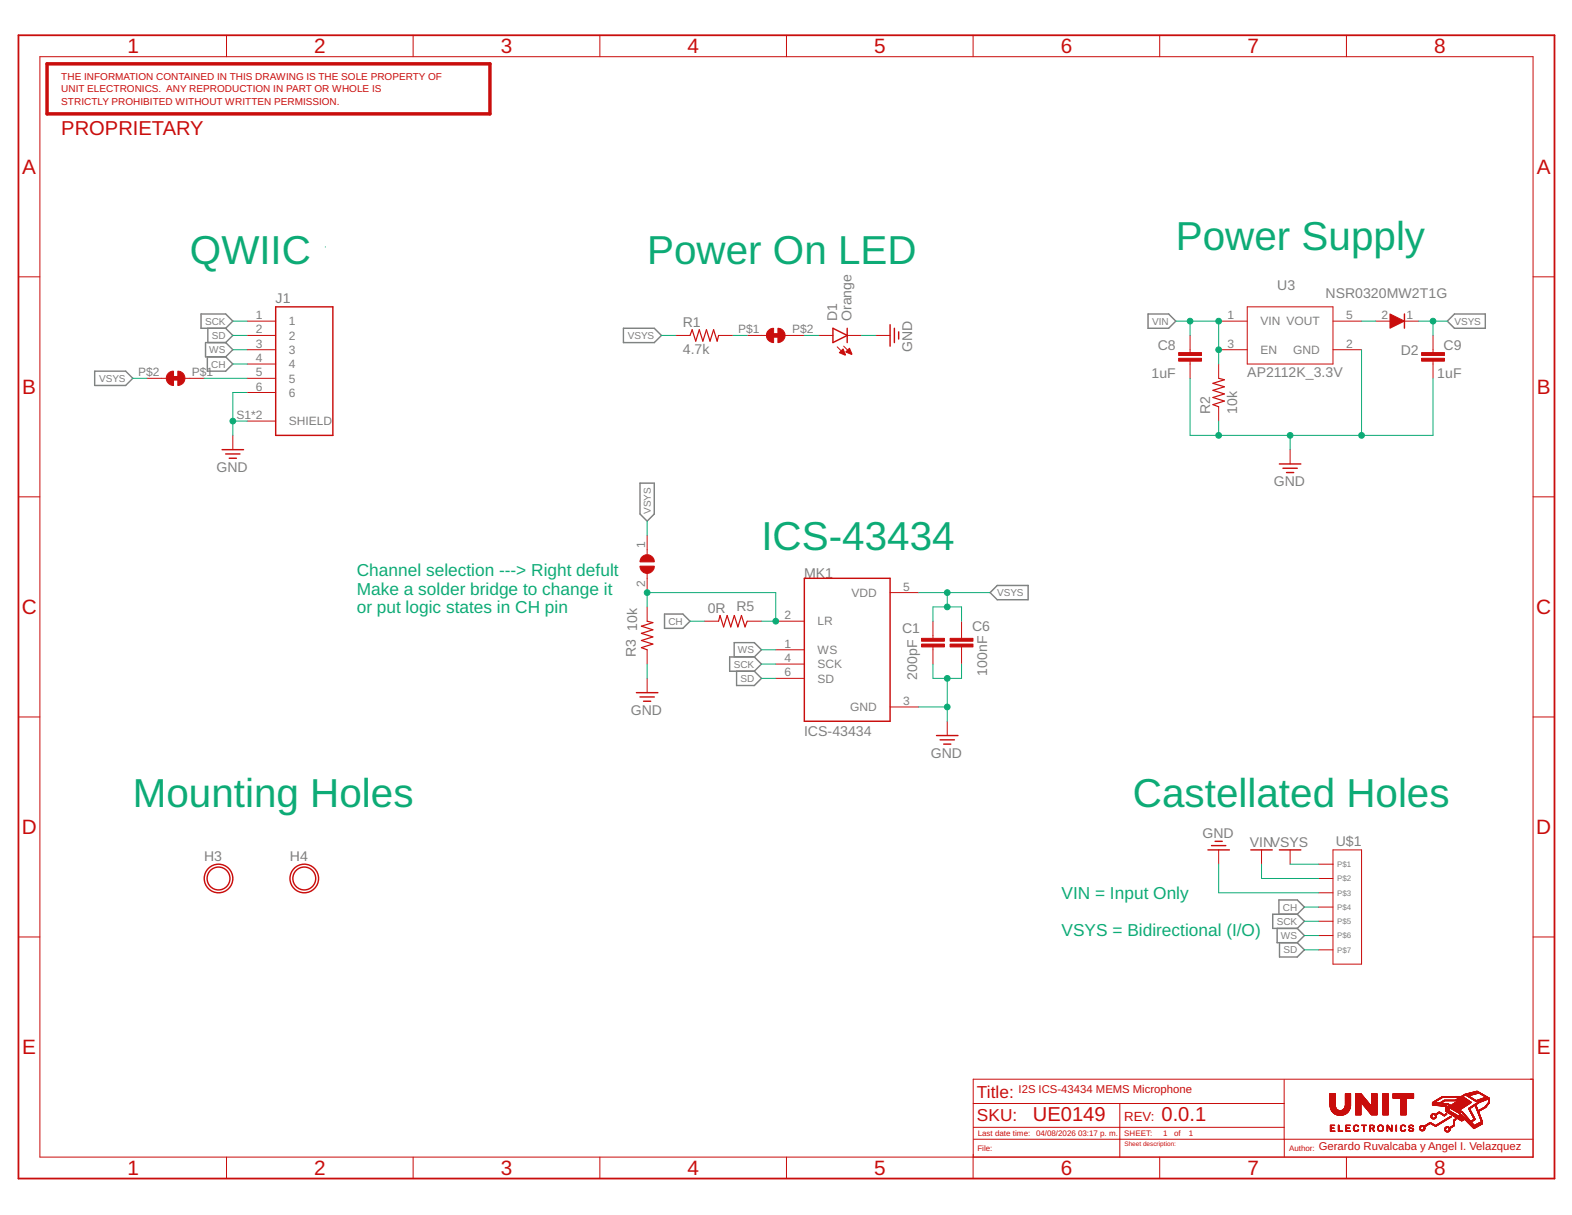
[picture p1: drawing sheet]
<svg xmlns="http://www.w3.org/2000/svg" width="279mm" height="216mm" viewBox="0 0 279 216" stroke-linecap="round" stroke-linejoin="round" font-family="sans-serif">
<g fill="none" stroke="#808080" stroke-width=".25">
<path d="M35.7 55.8h4.4l1.3 1.3-1.3 1.2h-4.4zM36.9 58.3v2.6M40.1 58.3l1.3 1.3-1.3 1.3M110.8 58.3h5.5l1.3 1.3-1.3 1.3h-5.5zM204 55.8h3.7l1.3 1.3-1.3 1.2h-3.7zM257.2 57.1l1.3-1.3h5.5v2.5h-5.5zM16.8 66h5.5l1.3 1.2-1.3 1.3h-5.5zM36.9 63.4v2.6h3.2l1.3-1.3-1.3-1.3M40.1 60.9h-3.6v2.5h3.6M40.1 60.9l1.3 1.2-1.3 1.3M113.7 85.9h2.6v5.4l-1.3 1.3-1.3-1.3zM118.1 109.1h3.3l1.2 1.3-1.2 1.3h-3.3z"/>
<path d="M130.5 116.7v-2.5h3.6l1.2 1.3-1.2 1.2M130.9 119.3v2.5h3.2l1.2-1.3-1.2-1.2M134.1 116.7h-4.4v2.6h4.4M134.1 116.7l1.2 1.3-1.2 1.3M176 105.3l1.2-1.3h5.5v2.6h-5.5zM227 165v2.5h3.6M227.3 162.5v-2.6h3.3l1.2 1.3-1.2 1.3M227.4 167.5v2.6h3.2l1.2-1.3-1.2-1.3M230.6 162.5h-4.4v2.5h4.4M230.6 165l1.2 1.2-1.2 1.3M230.6 162.5l1.2 1.2-1.2 1.3"/>
</g>
<path d="M3.3 6.3h273v203.1h-273z" fill="none" stroke="#c90d0c" stroke-width=".32"/>
<g fill="none" stroke="#c90d0c" stroke-width=".18">
<path d="M7.1 10.1h265.4v195.5h-265.4zM40.3 6.3v3.8M73.4 6.3v3.8M106.6 6.3v3.8M139.8 6.3v3.8M173 6.3v3.8M206.1 6.3v3.8M239.3 6.3v3.8M3.3 49.2h3.8M43.9 59.6h5.1M43.9 57.1h5.1M120.1 59.6h2.5"/>
<path d="M127.7 59.6h2.6M132.8 59.6h3.4M139.5 59.6h3.5M145.5 59.6h2.5M150.6 59.6h2.5M155.7 59.6h2.5M211.5 59.6v3.1M216.6 57.1h5.1M221.7 54.5h15.2v10.2h-15.2zM236.9 57.1h5.1M244.5 57.1h2.6M249.6 57.1h2.6"/>
<path d="M254.7 59.6v3.1M272.5 49.2h3.8M26.1 67.2h3.5M32.9 67.2h3.4M41.4 77.4v2.5M43.9 64.7h5.1M43.9 62.1h5.1M43.9 67.2h5.1M43.9 69.7h5.1M43.9 74.8h5.1M148.8 61.6l1.4 1.4M149.9 61.5l1.4 1.4"/>
<path d="M211.5 64.2v3M216.6 64.7v2.5M216.6 72.3v2.5M216.6 62.1h5.1M229.3 79.9v2.5M236.9 62.1h5.1M254.7 64.2v3M3.3 88.3h3.8M115 95.1v3.5M272.5 88.3h3.8M115 101.9v3.4M115 107.8v2.6"/>
<path d="M115 115.5v2.5M125.2 110.4h2.5M132.8 110.4h2.5M137.9 118h5.1M137.9 115.5h5.1M137.9 110.4h5.1M158.2 105.3h5.1M165.8 110.4v3M165.8 115v3M170.9 110.4v3M170.9 115v3M3.3 127.4h3.8"/>
<path d="M115 120.5v2.6M137.9 120.5h5.1M158.2 125.6h5.1M168.4 128.2v2.5M272.5 127.4h3.8M216.6 151v2.6M224.2 151v2.6M229.3 151v2.6M234.4 153.6h2.5M234.4 156.1h2.5M234.4 158.6h2.5M236.9 151h5.1v20.3h-5.1z"/>
<path d="M3.3 166.5h3.8M234.4 161.2h2.5M234.4 163.7h2.5M234.4 166.2h2.5M234.4 168.8h2.5M272.5 166.5h3.8M173 196.1h55.2M199 196.1v9.5M228.2 191.9l.1 13.6M236.4 196.1h.9M236.4 196.3h.9M236.4 196.2h.9"/>
<path d="M236.4 196h.9M236.4 195.9h.9M236.4 195.8h.9M236.4 195.7h.9M236.4 195.6h.9M236.4 195.5h.9M236.4 195.4h.9M236.4 195.3h.9M236.4 195.2h.9M236.4 195.1h.9M236.4 195h.9M236.4 194.9h.9"/>
<path d="M236.4 194.8h.9M236.4 194.7h.9M236.4 194.6h.9M236.4 194.5h.9M236.4 194.4h.9M236.4 194.3h.9M236.4 196.4h.9M236.4 196.7h1M236.4 196.6h1M236.4 196.6h.9M236.4 196.5h.9M236.5 200h.7"/>
<path d="M236.5 199.9h.7M236.5 196.9h.9M236.5 196.8h.9M236.5 196.9h1M236.5 197h1M236.5 197.1h1.1M236.5 197h1.1M236.6 197.1l1.1 .1M236.6 197.2h1.1M236.6 197.2l1.2 .1M236.6 197.3h1.3M236.6 197.3h3.2"/>
<path d="M236.7 197.4h3M236.7 197.5h3M236.8 197.5h2.8M236.9 197.6h2.7M236.9 197.7h2.6M237 197.8h2.4M237.1 197.8h2.2M237.1 197.9h2.2M237.2 198h2M237.3 198h1.8M237.4 198h1.6M237.5 198.1h1.4"/>
<path d="M237.6 198.1h1.2M237.8 198.2h.8M237.9 200h.1M237.9 199.9h.1M238 198.2h.3M238 197.3h.1M238.4 197.3h.1M238.7 197.2h1.1M238.8 197.1h1.1M238.9 197h1M239 196.9h.9M239 196.9h1"/>
<path d="M239 196.8h1M239 196.7h1M239.1 196.6h.9M239.1 196.5h1M239.1 196.1h1M239.1 196.4h1M239.1 196.3h1M239.1 196.2h1M239.1 196h1M239.1 195.9h1M239.1 195.8h1M239.1 195.7h1"/>
<path d="M239.1 195.6h1M239.1 195.5h1M239.1 195.4h1M239.1 195.3h1M239.1 195.2h1M239.1 195.1h1M239.1 195h1M239.1 194.9h1M239.1 194.8h1M239.1 194.7h1M239.1 194.6h1M239.1 194.5h1"/>
<path d="M239.1 194.4h1M239.1 194.3h1M239.2 200h.8M239.2 199.9h.8M239.6 197.6h-2.8M239.8 197.4h-3.1M239.8 197.3h-1.3M239.8 197.2l-1.2 .1M239.9 197.1l-1.2 .1M239.9 197.1h-1.1M239.9 197h-1M240 196.7l-1 .1"/>
<path d="M240 196.7h-.9M240.1 196.6h-1M240.8 200h.5M240.9 196.1h1M240.9 198.1h1M240.9 198h1M240.9 197.9h1M240.9 197.8h1M240.9 197.7h1M240.9 197.6h1M240.9 197.5h1M240.9 197.4h1"/>
<path d="M240.9 197.3h1M240.9 197.2h1M240.9 197.1h1M240.9 197h1M240.9 196.9h1M240.9 196.8h1M240.9 196.7h1M240.9 196.6h1M240.9 196.5h1M240.9 196.4h1M240.9 196.3h1M240.9 196.2h1"/>
<path d="M240.9 196h1M240.9 195.9h1M240.9 195.9h2.3M240.9 195.8h2.2M240.9 195.7h2.2M240.9 195.7h2.1M240.9 195.6h2.1M240.9 195.6h2M240.9 195.5l2 .1M240.9 195.5h2M240.9 195.5h1.9M240.9 195.4h1.9"/>
<path d="M240.9 195.3h1.8M240.9 195.2l1.8 .1M240.9 195.2h1.7M240.9 195.1l1.7 .1M240.9 195.1h1.6M240.9 195h1.5M240.9 194.9h1.5M240.9 194.8h1.4M240.9 194.7l1.4 .1M240.9 194.7h1.3M240.9 194.6l1.3 .1M240.9 194.6h1.2"/>
<path d="M240.9 194.5h1.2M240.9 194.5h1.1M240.9 194.4l1.1 .1M240.9 194.4h1.1M240.9 194.4h1M240.9 194.3h1M241 199.9h.1M242 195.9h1.2M242 195.9l1.2 .1M242 200h.9M242 199.9h.9M242 196h1.2"/>
<path d="M242 196h1.3M242.1 196.1h1.2M242.1 196.1l1.3 .1M242.2 196.2h1.2M242.2 196.2h1.3M242.2 196.3h1.3M242.3 196.3h1.2M242.3 196.3l1.3 .1M242.3 196.4h1.3M242.4 196.4h1.2M242.4 196.5h1.3M242.5 196.6h2.2"/>
<path d="M242.6 196.7h2.1M242.7 196.8h2M242.7 196.9h2M242.8 196.9h1.9M242.8 197h1.9M242.9 197.1h1.8M243 197.1h1.7M243 197.2h1.7M243.1 197.3h1.6M243.1 195.8h-2.2M243.1 197.4h1.6M243.2 197.4h1.5"/>
<path d="M243.2 197.5h1.5M243.3 197.5h1.4M243.3 197.6h1.4M243.4 197.6h1.3M243.4 197.7h1.3M243.5 200h.7M243.5 199.9l.6 .1M243.5 197.8h1.2M243.6 197.9h1.1M243.6 198h1.1M243.7 198h1M243.7 198.1h1"/>
<path d="M243.8 198.1h.9M243.8 196.1h.9M243.8 196.5h.9M243.8 196.4h.9M243.8 196.3h.9M243.8 196.2h.9M243.8 196h.9M243.8 195.9h.9M243.8 195.8h.9M243.8 195.7h.9M243.8 195.6h.9M243.8 195.5h.9"/>
<path d="M243.8 195.4h.9M243.8 195.3h.9M243.8 195.2h.9M243.8 195.1h.9M243.8 195h.9M243.8 194.9h.9M243.8 194.8h.9M243.8 194.7h.9M243.8 194.6h.9M243.8 194.5h.9M243.8 194.4h.9M243.8 194.3h.9"/>
<path d="M244 199.9h.1M245.1 200h.5M245.3 199.9h.1M245.3 199.9h.2M245.5 199.9h.1M245.8 196.1h.9M245.8 198.1h.9M245.8 198h.9M245.8 197.9h.9M245.8 197.8h.9M245.8 197.7h.9M245.8 197.6h.9"/>
<path d="M245.8 197.5h.9M245.8 197.4h.9M245.8 197.3h.9M245.8 197.2h.9M245.8 197.1h.9M245.8 197h.9M245.8 196.9h.9M245.8 196.8h.9M245.8 196.7h.9M245.8 196.6h.9M245.8 196.5h.9M245.8 196.4h.9"/>
<path d="M245.8 196.3h.9M245.8 196.2h.9M245.8 196h.9M245.8 195.9h.9M245.8 195.8h.9M245.8 195.7h.9M245.8 195.6h.9M245.8 195.5h.9M245.8 195.4h.9M245.8 195.3h.9M245.8 195.2h.9M245.8 195.1h.9"/>
<path d="M245.8 195h.9M245.8 194.9h.9M245.8 194.8h.9M245.8 194.7h.9M245.8 194.6h.9M245.8 194.5h.9M245.8 194.4h.9M245.8 194.3h.9M246.5 200h.2M246.5 199.9h.2M247.3 200h.1M247.3 199.9h.1"/>
<path d="M247.6 195.1h3.6M247.6 195h3.6M247.6 194.9h3.6M247.6 194.8h3.6M247.6 194.7h3.6M247.6 194.6h3.6M247.6 194.5h3.6M247.6 194.4h3.6M247.6 194.3h3.6M248.1 200h.1M248.1 199.9h.1M249 196.1h.9"/>
<path d="M249 198.1h.9M249 198h.9M249 197.9h.9M249 197.8h.9M249 197.7h.9M249 197.6h.9M249 197.5h.9M249 197.4h.9M249 197.3h.9M249 197.2h.9M249 197.1h.9M249 197h.9"/>
<path d="M249 196.9h.9M249 196.8h.9M249 196.7h.9M249 196.6h.9M249 196.5h.9M249 196.4h.9M249 196.3h.9M249 196.2h.9M249 196h.9M249 195.9h.9M249 195.8h.9M249 195.7h.9"/>
<path d="M249 195.6h.9M249 195.5h.9M249 195.4h.9M249 195.3h.9M249 195.2h.9M249.2 200h.4M249.3 199.9h.1M249.3 199.9h.2M249.5 199.9h.1M250.6 200h.5M250.7 199.9h.2M253.6 200h-.3"/>
<path d="M253.7 199.9l-.3 .1M253.8 199.9h-.4M253.8 199.9h-.3M253.9 199.8h-.3M253.9 199.6h.7M254 199.6h.5M254 199.8h-.4M254 199.6h.4M254 199.7h-.3M254.1 199.5h.2M254.1 199.7h-.3M254.3 199.7h.4"/>
<path d="M254.3 198.5h.2M254.3 198.4h.2M254.3 198.3h.2M254.3 198.2h.2M254.4 198.2h.1M254.4 198.6h.2M254.4 198.5h.1M254.4 199.7h.3M254.4 198.1h.3M254.4 198.6l.3 .1M254.4 198.7h.8M254.5 199.8h.3"/>
<path d="M254.5 198.3h-.2M254.5 198.7h.6M254.6 198.2h-.2M254.6 198h.5M254.6 199.8h.3M254.6 198.8h.5M254.6 196.1h.1M254.6 198.1h-.2M254.6 196.3l1.4 .1M254.6 196.3h.9M254.6 196.3h.5M254.6 196.2h.2"/>
<path d="M254.6 196.2h.1M254.6 196h1.9M254.6 196h1.6M254.6 195.9l.9 .1M254.6 195.9h.5M254.6 197.9h.4M254.6 199.9h.4M254.7 199.9h.3M254.7 196.4h1.6M254.7 195.8h.3M254.7 198.8h.2M254.8 199.9l.3 .1"/>
<path d="M254.8 200h.7M255 198.1h.3M255 195.9h-.3M255 198.6h.2M255 195.6h.4M255.1 198.2h.1M255.1 196.4h1.6M255.1 196.1h1.9M255.1 198.5h.1M255.1 195.8h-.3M255.1 198.4h.2M255.1 198.3h.2"/>
<path d="M255.1 198.2l.2 .1M255.2 195.7h-.3M255.2 198.6l-.3 .1M255.2 196.4h.1M255.2 198.6h-.2M255.3 195.7h-.4M255.4 198l-1 .1M255.4 196.3h.1M255.4 199.8h.3M255.4 195.6h-.3M255.5 198h-1M255.5 196.5h1.6"/>
<path d="M255.5 196.1h.1M255.5 198h-.3M255.5 197.8h.6M255.5 195.5l-.3 .1M255.5 199.9l-.3 .1M255.5 196.1l1.9 .1M255.6 197.7h.5M255.6 195.5h-.4M255.6 199.9h-.3M255.6 197.9h-.3M255.6 197.7h.4M255.7 197.8l-.3 .1"/>
<path d="M255.7 195.5h-.4M255.7 199.9h-.3M255.7 197.7h.2M255.7 197.8h-.3M255.7 195.4h-.3M255.8 197.6h.1M255.8 195.4h-.3M255.8 199.8h-.3M255.9 195.3h-.4M255.9 197.8h.3M255.9 199.7h-.3M255.9 196.5h1.2"/>
<path d="M255.9 195.3h-.3M256 197.8l.3 .1M256 199.7h-.4M256 197.9h.4M256.1 195.2l-.4 .1M256.1 199.6h-.4M256.1 195.2h-.3M256.1 198h.3M256.1 195.8h.4M256.1 199.6h-.3M256.2 196.5v.1M256.2 198h.3"/>
<path d="M256.2 196.2h1.3M256.2 195.1l-.4 .1M256.2 199.5l-.3 .1M256.3 198l.3 .1M256.3 195.9l-.4 .1M256.3 195.1h-.4M256.3 199.5h-.4M256.3 198.1h.3M256.3 196.6h.8M256.3 195.9h-.3M256.3 195.1h-.3M256.3 199.5h-.3"/>
<path d="M256.4 198.1h.6M256.4 195.9h-.3M256.4 199.4h-.3M256.5 198.2h.4M256.5 199.4h-.3M256.5 196.4h.1M256.6 195.8h-.4M256.6 199.3h-.4M256.6 198.2h.2M256.6 196.2h1M256.6 195.7h-.3M256.6 199.3h-.3"/>
<path d="M256.7 198.3h.1M256.7 195.7h-.3M256.7 199.2l-.3 .1M256.8 196.2h.1M256.8 198.1h.2M256.8 195.6h-.3M256.8 199.2h-.3M256.9 199.1l-.4 .1M256.9 196.6h.2M256.9 198h.3M256.9 199.1h-.3M257 197.9h.1"/>
<path d="M257 199.1h-.3M257 197.5h.3M257 197.4l.3 .1M257 197.4h.2M257 197.4h.1M257 197.3h.1M257 197.2h.1M257 197.1h.1M257 197h.1M257 196.9h.1M257 196.8h.1M257 196.7h.1"/>
<path d="M257.1 197.9h.1M257.1 197.5l.3 .1M257.1 199h-.4M257.1 198l-.3 .1M257.1 197.6h.4M257.1 199h-.3M257.2 198h-.3M257.2 197.6h.3M257.2 196.3h.4M257.2 198.9h-.3M257.3 197.7h.3M257.3 198.9h-.4"/>
<path d="M257.3 197.7h.4M257.3 196.3h.4M257.3 198.8l-.3 .1M257.4 197.4h.3M257.4 197.4h.2M257.4 197.3h.1M257.4 197.2h.1M257.4 197.1h.1M257.4 197h.1M257.4 196.9h.1M257.4 196.8h.1M257.4 196.8h.5"/>
<path d="M257.4 196.7l.4 .1M257.4 196.7h.3M257.4 196.6h.2M257.4 196.5l.1 .1M257.4 197.8h.3M257.4 197.4l.4 .1M257.4 196.3l.4 .1M257.5 198.8h-.4M257.5 197.8h.3M257.5 196.4h.4M257.5 198.7l-.3 .1M257.5 197.5h.4"/>
<path d="M257.6 197.8l.3 .1M257.6 196.4h.3M257.6 197.5l.4 .1M257.6 198.7h-.3M257.6 198.5h.3M257.6 197.9h.4M257.6 196.8h.4M257.7 196.5h.3M257.7 198.6l-.4 .1M257.7 198.5h.2M257.7 196.9h.3M257.7 197.6h.3"/>
<path d="M257.7 198h.3M257.7 198.6h-.3M257.7 196.9h.4M257.7 196.5h.4M257.8 197.6l.3 .1M257.8 198.4h.1M257.8 198h.3M257.8 196.6h.4M257.8 198.6h-.3M257.8 197.7h.4M257.8 197h.4M257.9 198.5h-.4"/>
<path d="M257.9 198l.3 .1M257.9 197.7h.3M257.9 197h.4M257.9 196.6h.4M257.9 198.1h.4M258 197.8h.3M258 196.7h.4M258 198.1h.3M258 197.1h.3M258 197.8h.4M258 196.3l.4 .1M258 195h-1.9"/>
<path d="M258.1 198.2h.3M258.1 197.1h.3M258.1 196.7h.3M258.1 196.3h.3M258.1 197.8l.4 .1M258.1 198.2h.4M258.1 196.7l.4 .1M258.1 196.4h.4M258.2 197.1l.3 .1M258.2 196.2h.6M258.2 197.9h.4M258.2 196.4h.4"/>
<path d="M258.2 198.2l.4 .1M258.2 197.2h.4M258.2 196.8h.4M258.2 196.2h.5M258.3 200h.2M258.3 198h.3M258.3 197.2l.4 .1M258.3 196.5h.4M258.3 196.2h.4M258.3 198.3h.3M258.3 196.8h.4M258.3 199.9h.2"/>
<path d="M258.3 199.8h.2M258.3 199.7h.2M258.3 199.6h.2M258.3 199.5h.2M258.3 199.4h.2M258.3 199.3h.2M258.3 199.2h.2M258.3 199.1h.2M258.4 198h.3M258.4 196.3h-.4M258.4 198.3l.3 .1M258.4 196.9h.3"/>
<path d="M258.4 196.5h.3M258.4 197.3h.3M258.4 196.9h.4M258.5 198l.3 .1M258.5 197.3h.3M258.5 196.6h.3M258.5 198.4h.3M258.5 198.9h.3M258.5 198.1h.3M258.5 197.4h.4M258.5 196.3h.4M258.5 198.4l.4 .1"/>
<path d="M258.6 197h.3M258.6 196h.5M258.6 198.9h.2M258.6 196.6h.3M258.6 199.1h-.3M258.6 198.1h.3M258.6 197.4h.3M258.6 197h.4M258.6 196.3h.4M258.6 198.5h.3M258.6 198.9h.1M258.7 196.7h.3"/>
<path d="M258.7 195.9h.3M258.7 198.2h.3M258.7 197.4l.4 .1M258.7 196.3l.3 .1M258.7 199h-.3M258.7 198.8h.1M258.7 198.5h.3M258.7 196.1h-.3M258.7 197.1h.4M258.7 198.2h.4M258.7 196.7h.4M258.7 199h-.2"/>
<path d="M258.7 198.6h.4M258.8 196.4h.3M258.8 197.5h.3M258.8 197.1h.3M258.8 196h-.3M258.8 196.7l.4 .1M258.8 195.6h-2.3M258.8 198.6h.3M258.8 198.2l.3 .1M258.8 196.4h.4M258.8 197.5l.4 .1M258.9 197.1l.3 .1"/>
<path d="M258.9 196.8h.3M258.9 196h.3M258.9 195.8h.6M258.9 195.5l-2.3 .1M258.9 198.6h.3M258.9 196.5h.3M258.9 198.3h.3M258.9 197.6h.4M258.9 195.7h.5M258.9 195.5h-2.2M258.9 198.7h.4M259 196.1h.3"/>
<path d="M259 197.2h.3M259 198.3l.3 .1M259 196.8h.3M259 197.6l.3 .1M259 196.5h.3M259 195.7h.3M259 197.2l.4 .1M259 196.1l.4 .1M259 195.5h-2.3M259 198.7l.3 .1M259.1 197.7h.3M259.1 196.9h.3"/>
<path d="M259.1 196.6h.3M259.1 195.9h-.4M259.1 198.4h.4M259.1 195.4h-.3M259.1 198.8h.3M259.1 195.8h-.3M259.1 197.3h.3M259.1 196.9h.4M259.1 196.2h.3M259.1 197.7h.4M259.1 195.6h.6M259.2 196.6h.3"/>
<path d="M259.2 197.3h.3M259.2 196.2h.3M259.2 198.8h.3M259.2 197h.7M259.2 198.5h.3M259.2 197.8h.3M259.2 195.8h.3M259.2 195.3h-.3M259.2 197.4h.4M259.2 196.7h.4M259.2 195.5l.5 .1M259.2 198.9h.4"/>
<path d="M259.3 197h.5M259.3 196.3h.3M259.3 198.5h.2M259.3 197.8h.2M259.3 195.9h.3M259.3 195.3h-.3M259.3 197.4h.4M259.3 196.7h.4M259.3 196.3h.4M259.3 198.9h.4M259.3 198.6h.2M259.4 195.9h.3"/>
<path d="M259.4 197.8h.1M259.4 198.2h.1M259.4 198.1h.1M259.4 198h.1M259.4 197.9h.1M259.4 197.4l.4 .1M259.4 197.1h.3M259.4 196.7h.3M259.4 196.3l.3 .1M259.4 195.6h-.3M259.4 195.2l-.4 .1M259.4 199h.8"/>
<path d="M259.4 198.3h.1M259.4 195.9l.4 .1M259.4 198.6h.1M259.5 197.1h.2M259.5 196.8h.6M259.5 195.6h.3M259.5 195.2h-.4M259.5 199h.7M259.5 196.4h.3M259.5 196h.3M259.5 195.4h.6M259.5 198.6h.1"/>
<path d="M259.5 197.5h.3M259.5 195.7h.4M259.5 198.6v.1M259.5 196.4h.4M259.5 195.1l-.3 .1M259.5 199.1h.6M259.6 197.1h.1M259.6 196h.3M259.6 195.3h.4M259.6 197.5l.3 .1M259.6 196.5h.3M259.6 195.5h-.3"/>
<path d="M259.6 195.1h-.3M259.6 199.1h.4M259.6 196.1h.3M259.6 196.9h.4M259.6 195.7h.4M259.6 195.3h.3M259.7 197.6h.3M259.7 195.1h-.4M259.7 199.1h.2M259.7 196.5h.3M259.7 196.1l.4 .1M259.7 195.8h.3"/>
<path d="M259.7 195.5h-.3M259.7 198.2h.2M259.7 198.1h.1M259.7 198.9h.2M259.7 198.8h.2M259.7 198.7h.2M259.7 198.6h.2M259.7 198.5h.2M259.7 198.4l.4 .1M259.7 198.4h.4M259.7 198.3l.4 .1M259.7 198.3h.3"/>
<path d="M259.7 198.2l.2 .1M259.7 198v.1M259.8 197.6l.2 .1M259.8 196.6h.7M259.8 195.4h-.4M259.8 195h-.4M259.8 199.2h.1M259.8 195.8h.3M259.8 196.2h.3M259.8 197.7h.2M259.8 195h-3.7M259.8 195.9h.4"/>
<path d="M259.8 195.4h.3M259.8 195.2h.6M259.9 197.7h.2M259.9 196.6h.5M259.9 196.2h.3M259.9 195.5h.3M259.9 194.9h-3.7M259.9 197.8h.2M259.9 195.9h.4M259.9 196.7h.4M259.9 195.1h.4M259.9 197.8h.3"/>
<path d="M259.9 196.9h-.3M259.9 196.3h.4M259.9 198.9h.7M259.9 198.5h.3M260 197.8l.2 .1M260 195.5h.3M260 194.9h-3.7M260 195.1h.3M260 198.5h.2M260 197.9h.2M260 196.3h.3M260 195.9l.3 .1"/>
<path d="M260 198.6h.3M260 195.5l.3 .1M260 195.2l-.3 .1M260 194.8l-2.2 .1M260 198.9h.5M260.1 195h.1M260.1 198h.2M260.1 196.3l.3 .1M260.1 196h.3M260.1 194.6h.3M260.1 198.6h.2M260.1 195.6h.3"/>
<path d="M260.1 195.2h-.3M260.1 194.8h-.3M260.1 198.6l.2 .1M260.1 198.9h.4M260.1 198l.2 .1M260.1 196.4h.7M260.1 196h.4M260.1 198.7h.3M260.2 198.1h.2M260.2 195.6h.3M260.2 195.2h.3M260.2 196.7l-.3 .1"/>
<path d="M260.2 196.4h.5M260.2 194.7l-.4 .1M260.2 198.8h.3M260.2 198.7l.2 .1M260.2 196.1h.3M260.2 195.2l.4 .1M260.2 195.7h.4M260.3 198.2h.2M260.3 196.7h-.3M260.3 196.5h.3M260.3 196.1l.3 .1M260.3 194.7h-.4"/>
<path d="M260.3 195.3h.3M260.3 198.2l.2 .1M260.3 195.7h.4M260.3 194.6l-.3 .1M260.3 198.3h.3M260.4 196.2h.3M260.4 195.3h.3M260.4 199h.2M260.4 198.3l.2 .1M260.4 195.8h.3M260.4 199h.3M260.5 196.2h.5"/>
<path d="M260.5 198.4h.2M260.5 195.8h.3M260.5 195.4h.3M260.5 199.1h.2M260.5 198.4l.2 .1M260.5 194.6h-.4M260.5 199.1h.3M260.5 198.5h.2M260.5 195.9h.4M260.6 196.5h-.3M260.6 199.1l.2 .1M260.6 198.5h.2"/>
<path d="M260.6 195.5h.3M260.6 198.6h.2M260.6 195.9h.4M260.6 199.2h.2M260.6 194.7h.6M260.6 199.2l.3 .1M260.6 198.6h.3M260.7 195.5h.3M260.7 194.5h-.5M260.7 198.6l.2 .1M260.7 195.9l.3 .1M260.7 199.3h.2"/>
<path d="M260.7 198.7h.2M260.7 195.5l.3 .1M260.7 194.7l.4 .1M260.8 199.3h.2M260.8 198.7l.2 .1M260.8 196h.6M260.8 195.6h.3M260.8 198.8h.2M260.8 194.5h-.5M260.8 199.4h.2M260.8 196.3l-.3 .1M260.8 196h.5"/>
<path d="M260.8 194.8h.4M260.8 198.8l.2 .1M260.9 195.6h.3M260.9 199.5h.2M260.9 198.9h.2M260.9 196.1h.3M260.9 196.3h-.3M260.9 194.8l.3 .1M260.9 195.7h.4M260.9 199.5h.3M260.9 199h.3M261 196.3h-.5"/>
<path d="M261 194.9h.3M261 199.5h.2M261 199.6h.2M261 199h.2M261 197h.3M261 194.4l-.7 .1M261 195.7h.3M261 199.1h.2M261 197.1h.2M261 199.6h.3M261 199.1h.3M261.1 197.1h.2"/>
<path d="M261.1 195.8h.3M261.1 197.1l.2 .1M261.1 196.2h-.3M261.1 199.7h.2M261.1 199.1l.2 .1M261.1 197.2h.2M261.1 195h.3M261.1 199.2h.2M261.2 197.2l.1 .1M261.2 196h.2M261.2 195.8h.3M261.2 194.4h-.7"/>
<path d="M261.2 199.7h.2M261.2 199.2h.5M261.2 197.3h.2M261.2 197.3h.1M261.2 196.1l-.4 .1M261.2 195h.3M261.2 199.8h.2M261.2 197.4h.2M261.2 195.9h.3M261.2 199.3h.5M261.2 197h-.2M261.2 195.1h.4"/>
<path d="M261.2 199.8h.3M261.2 199.3h.4M261.3 197.4l.2 .1M261.3 197.5h.2M261.3 199.9h.2M261.3 199.4h.2M261.3 199.9h.3M261.3 197.5l.2 .1M261.3 195.1h.3M261.3 194.6l-.7 .1M261.3 194.4h-.7M261.3 197.6h.2"/>
<path d="M261.3 199.5h.3M261.4 199.9l.2 .1M261.4 197.7h.2M261.4 197.6h.1M261.4 196.9h-.4M261.4 195.1l.3 .1M261.4 200h.2M261.4 199.5h.2M261.4 197.8h.2M261.4 196.9h-.3M261.4 199.5l.3 .1M261.5 197.8h.1"/>
<path d="M261.5 195.2h.3M261.5 197.8l.2 .1M261.5 194.6h-.7M261.5 199.6h.2M261.5 197.9h.2M261.5 196.8h-.3M261.5 195.9h-.3M261.5 195.2l.4 .1M261.5 198h.2M261.5 199.7h.3M261.6 198h.1M261.6 196.8h-.4"/>
<path d="M261.6 194.3h-.8M261.6 198.1h.2M261.6 199.7h.2M261.6 196.7l-.3 .1M261.6 195.3h.3M261.6 199.8h.3M261.6 198.2h.2M261.7 198.2h.1M261.7 194.6h-.8M261.7 196.7h-.3M261.7 196.5h.3M261.7 195.3h.3"/>
<path d="M261.7 199.8h.2M261.7 198.2l.2 .1M261.7 199.9h.2M261.7 198.3h.2M261.7 198.3l.2 .1M261.7 199.9h.3M261.7 195.4h.4M261.7 194.2l-.7 .1M261.8 196.7h-.4M261.8 198.4h.1M261.8 199.9l.2 .1M261.8 194.5h-.6"/>
<path d="M261.8 198.4l.2 .1M261.8 200h.6M261.8 195.4h.3M261.8 199.2h-.3M261.8 198.5h.2M261.8 196.6h-.3M261.9 198.6h.1M261.9 196.4h.4M261.9 195.5h.3M261.9 199.1l-.3 .1M261.9 198.6h.2M261.9 194.1h.9"/>
<path d="M261.9 198.9h.3M261.9 194.2h-.7M261.9 198.7h.2M261.9 196.6h-.3M261.9 194.5h-.6M261.9 199.1h-.3M261.9 198.7l.2 .1M262 195.5h.3M262 198.9h.2M262 198.8h.2M262 199.1h-.3M262 194h.8"/>
<path d="M262 195.5l.3 .1M262 194.2h-.6M262.1 200h.3M262.1 196.5h-.4M262.1 195.6h.7M262.1 199h-.4M262.1 196.4h-.3M262.1 194.4l-.7 .1M262.1 199h-.2M262.1 194.3h1.1M262.2 195.6h.5M262.2 196.5h.2"/>
<path d="M262.2 196.4h.2M262.2 194h.5M262.2 196.6h.2M262.2 195.7h.4M262.3 196.6h.1M262.3 194.1h-.8M262.3 196.7h.1M262.3 194.4h-.7M262.3 196.8h.2M262.3 196.7l.2 .1M262.3 196.3h-.3M262.3 195.7h.1"/>
<path d="M262.3 194.2h.8M262.4 196.9h.1M262.4 193.9h.2M262.4 197h.2M262.4 196.9h.2M262.4 196.3h-.3M262.4 194.1h-.7M262.4 194.4h-.6M262.4 197.1h.2M262.5 197.1l.1 .1M262.5 196.2h-.4M262.5 197.2h.1"/>
<path d="M262.5 194.2h.6M262.5 197.3h.2M262.5 197.2l.2 .1M262.5 196.2h-.3M262.5 193.9h.1M262.5 199.9h-.4M262.6 197.4h.5M262.6 194.1h.3M262.6 197.4h.3M262.6 196h.3M262.6 197.5h.2M262.6 196.1l-.3 .1"/>
<path d="M262.6 199.9h-.3M262.6 197.6h.2M262.6 194.1h.4M262.7 197.6h.1M262.7 194.3h-.8M262.7 196.1h-.3M262.7 197.7h.2M262.7 199.8h-.4M262.7 197.8h.2M262.7 197.8l.2 .1M262.8 197.9h.1M262.8 196h-.4"/>
<path d="M262.8 199.8h-.4M262.8 198h.2M262.8 198.1h.2M262.8 196h-.3M262.8 199.7h-.3M262.9 198.2h.1M262.9 198.2h.2M262.9 198.2l.2 .1M262.9 195.5l-.5 .1M262.9 194.3h.4M262.9 198.3l.2 .1M262.9 198.3h.2"/>
<path d="M263 199.7h-.4M263 198.4h.1M263 197.4h-.4M263 200h-.4M263 195.9h-.4M263 199.5h.5M263 198.5h.2M263 195.5h-.5M263 198.6h.2M263 199.6h-.3M263.1 199.9l-.4 .1M263.1 194.4h.3"/>
<path d="M263.1 198.6l.1 .1M263.1 195.9h-.4M263.1 199.4h.4M263.1 198.7h.1M263.1 198.8h.2M263.1 194.4h.4M263.1 199.9h-.3M263.1 197.3h-.3M263.1 199.6h-.3M263.1 198.9h.2M263.2 195.5h-.6M263.2 199.7h.3"/>
<path d="M263.2 199.4h.3M263.2 198.9h.1M263.2 195.8h-.4M263.2 194.4l.3 .1M263.2 199h.2M263.2 199h.1M263.2 197.3h-.3M263.2 199.9h-.3M263.2 199.5l-.4 .1M263.2 199.1h.2M263.2 199.3h.3M263.2 199.1l.2 .1"/>
<path d="M263.3 195.4h-.5M263.3 194.5h.3M263.3 199.8h-.4M263.3 199.6h.2M263.3 199.5h-.4M263.3 199.2l.2 .1M263.3 199.2h.1M263.3 197.2l-.4 .1M263.3 195.8h-.5M263.3 199.3h.2M263.3 194.5h.4M263.3 199.5h.2"/>
<path d="M263.4 197.2h-.4M263.4 195.4h-.5M263.4 199.8h-.4M263.4 195.7h-.4M263.4 194.6h.4M263.4 197.1l-.3 .1M263.4 199.7h-.3M263.5 194.6h.3M263.5 197.1h-.3M263.5 195.3h-.5M263.6 195.7h-.5M263.6 194.6l.3 .1"/>
<path d="M263.6 197.1h-.4M263.6 195.3h-.5M263.6 194.7h.4M263.7 195.6h-.5M263.7 197h-.4M263.7 194.7l.4 .1M263.8 197h-.4M263.8 195.1h.8M263.8 195.6h-.5M263.8 195.2l-.6 .1M263.8 194.8h.4M263.9 196.9h-.4"/>
<path d="M263.9 195.5l-.5 .1M263.9 195h.6M263.9 194.8l.3 .1M263.9 196.9h-.3M263.9 195.2h-.5M264 194.9h.3M264 196.8h-.3M264 195.5h-.5M264 195h.5M264.1 194.9h.3M264.1 196.8h-.4M264.1 195.1l-.6 .1"/>
<path d="M264.1 196.7l-.3 .1M264.1 195.5h-.5M264.1 196.7h-.2M264.2 196.7h-.3M264.2 196.4h.2M264.2 195.3h.5M264.2 195.1h-.5M264.2 196.6h-.2M264.2 195.4h-.4M264.3 196.5h-.2M264.3 195.4h-.5M264.4 196.4h-.3"/>
<path d="M264.4 195.2h.3M264.4 195.1h.3M264.4 196.1h.2M264.4 196.3l-.2 .1M264.5 196.3h-.3M264.5 195.3h-.6M264.5 196.3h-.2M264.5 196.2h-.2M264.5 196h.2M264.5 196.2h-.1M264.5 195.9h.2M264.6 195.9h.1"/>
<path d="M264.6 195.8h.1M264.6 195.7h.1M264.6 195.6h.1M264.6 195.5h.1M264.6 195.4h.1M264.6 195.3h.1M264.6 196.1l-.2 .1M264.7 196h-.2M264.7 195.3h-.6M272.5 191.8h-99.5v13.8M40.3 205.6v3.8M73.4 205.6v3.8"/>
<path d="M106.6 205.6v3.8M139.8 205.6v3.8M173 205.6v3.8M173 202.4h99.5M206.1 205.6v3.8M228.2 200.3h-55.1M236.5 200.3h.1M236.5 201h.8M236.5 200.9h.1M236.5 200.8h.1M236.5 200.7h.1M236.5 200.6h.1"/>
<path d="M236.5 200.5h.6M236.5 200.4h.6M236.5 200.4h.1M236.5 200.2h.1M236.5 200.1h.1M236.5 200h.1M237.1 200.5h-.6M237.9 200.3h.1M237.9 201h.7M237.9 200.9h.1M237.9 200.8h.1M237.9 200.7h.1"/>
<path d="M237.9 200.6h.1M237.9 200.5h.1M237.9 200.4h.1M237.9 200.2h.1M237.9 200.1h.1M239.2 200.3h.1M239.2 201h.8M239.2 200.9h.1M239.2 200.8h.1M239.2 200.7h.1M239.2 200.6h.1M239.2 200.5h.7"/>
<path d="M239.2 200.4h.7M239.2 200.4h.1M239.2 200.2h.1M239.2 200.1h.1M239.2 200h.1M239.3 205.6v3.8M239.9 200.5h-.7M240.5 200.6h.1M240.5 200.5h.1M240.5 200.4h.1M240.6 200.7h.1M240.6 200.6h.1"/>
<path d="M240.6 200.3h.1M240.6 200.8h.1M240.6 200.2h.1M240.6 200.9h.2M240.7 200.3h-.1M240.7 200.9h.2M240.7 200.2h-.1M240.7 201h.7M240.7 200h.7M240.8 200.1l-.2 .1M240.8 201h.5M240.8 200.1h-.1"/>
<path d="M240.9 201h.3M240.9 200h-.2M241.2 200h.2M241.3 200.9h.1M241.3 200.1h.1M241.3 200.1h.2M241.3 200.8h.2M241.4 200.2h.1M241.4 200.8h.1M241.4 200.9h-.2M241.4 200.7h.1M241.5 200.8h-.1"/>
<path d="M242.4 200.3h.1M242.4 201h.1M242.4 200.9h.1M242.4 200.8h.1M242.4 200.7h.1M242.4 200.6h.1M242.4 200.5h.1M242.4 200.4h.1M242.4 200.2h.1M242.4 200.1h.1M242.4 200h.1M243.5 200.3h.1"/>
<path d="M243.5 201h.1M243.5 200.9h.1M243.5 200.8h.1M243.5 200.7h.1M243.5 200.6h.1M243.5 200.6h.5M243.5 200.5h.7M243.5 200.4h.1M243.5 200.2h.1M243.5 200.1h.1M243.5 200h.1M243.9 200.6h.2"/>
<path d="M243.9 200.7h.2M244 200.7h.1M244 200h.2M244.1 200.8h.1M244.1 200.1h.1M244.1 200.9h.1M244.1 200.5h-.6M244.1 200.3h.1M244.1 200.2h.1M244.2 201h.1M244.2 200.3h.1M244.2 200.2h.1"/>
<path d="M244.2 200.4h-.2M244.2 200.4h-.1M244.9 200.6h.1M244.9 200.5h.1M244.9 200.4h.1M244.9 200.3h.1M244.9 200.7h.1M244.9 200.7l.1 .1M244.9 200.2h.1M244.9 200.8h.1M244.9 200.8l.2 .1M245 200.9h.1"/>
<path d="M245 200.3l-.1 .1M245 200.9h.2M245 201h.7M245 200.2h-.1M245 200h.7M245.1 200.1l-.2 .1M245.1 201h.5M245.1 200.1h-.1M245.2 201h.4M245.2 200h-.2M245.5 200h.2M245.6 200.1h.2"/>
<path d="M245.7 200.1h.1M245.7 200.2h.1M245.7 200.2h.2M245.7 200.9h-.2M245.8 200.3h.1M245.8 200.7h.1M245.8 200.6h.1M245.8 200.9h-.2M245.8 200.5h.1M245.8 200.4h.1M245.8 200.8l-.1 .1M245.8 200.8h-.1"/>
<path d="M245.9 200.7l-.2 .1M245.9 200.7h-.1M245.9 200.6h-.1M246.5 200.3h.1M246.5 201h.1M246.5 200.9h.1M246.5 200.8h.1M246.5 200.7h.1M246.5 200.6h.1M246.5 200.5h.1M246.5 200.4h.1M246.5 200.2h.1"/>
<path d="M246.5 200.1h.3M246.7 200.2h.1M246.7 200.2h.2M246.8 200.3h.1M246.8 200.3h.2M246.8 200.4h.2M246.9 200.4h.1M246.9 200.5h.2M247 200.5h.1M247 200.6h.1M247 200.7h.2M247.1 200.7h.1"/>
<path d="M247.1 200.8h.2M247.2 200.9h.2M247.2 200.8h.2M247.2 201h.2M247.3 201h.1M247.3 200.3h.1M247.3 200.8h.1M247.3 200.7h.1M247.3 200.6h.1M247.3 200.5h.1M247.3 200.4h.1M247.3 200.2h.1"/>
<path d="M247.3 200.1h.1M248.1 200.3h.1M248.1 201h.1M248.1 200.9h.1M248.1 200.8h.1M248.1 200.7h.1M248.1 200.6h.1M248.1 200.5h.1M248.1 200.4h.1M248.1 200.2h.1M248.1 200.1h.1M248.2 201h.1"/>
<path d="M248.9 200.6h.1M248.9 200.5h.1M248.9 200.4h.1M248.9 200.3h.1M248.9 200.7l.1 .1M248.9 200.7h.1M248.9 200.2h.1M249 200.8l.1 .1M249 200.8h.1M249 200.9h.2M249 200.3h-.1M249.1 201h.6"/>
<path d="M249.1 200.2h-.2M249.1 200h.6M249.1 200.1l-.1 .1M249.2 201h.4M249.2 200.1h-.2M249.2 200h-.2M249.6 200h.1M249.6 200.1h.2M249.7 200.1h.1M249.7 200.2h.1M249.7 200.8h.1M249.7 200.9h-.1"/>
<path d="M249.7 200.7h.1M249.8 200.9h-.2M249.8 200.8l-.1 .1M249.8 200.8h-.1M250.4 200.8h.1M250.4 200.9h.2M250.4 200.3h.1M250.4 200.2h.1M250.4 200.9h.3M250.4 200.4h.3M250.4 200.3l.2 .1M250.5 201h.6"/>
<path d="M250.5 200.4h.4M250.5 200h.6M250.5 200.1h-.1M250.6 201h.5M250.6 200.5h.5M250.6 200.1h-.2M250.7 201h.3M250.7 200h-.2M250.7 200.5h.4M250.9 200.6h.3M251 200h.2M251.1 200.1h.1"/>
<path d="M251.1 200.9h.1M251.1 200.6h.1M251.1 200.7h.1M251.1 200.8h.1M251.1 200.2h.1M251.2 200.9h-.2M251.2 200.8l-.1 .1M252.3 200.6h.2M252.3 200.5h.2M252.3 200.4h.2M252.3 200.3h.2M252.3 200.7h.2"/>
<path d="M252.4 200.7l.2 .1M252.4 200.7h.2M252.4 200.8h.4M252.5 200.9h.6M252.5 200.3l-.2 .1M252.5 200.1h.5M252.5 200.3h-.2M252.6 200.9h.4M252.6 200h.4M252.6 200.2h-.2M252.7 200.2h-.3M252.7 201h.1"/>
<path d="M252.7 200h.1M252.8 200h.1M252.9 200.2h.4M253 200.2h.3M253 200.7h.2M253 200.3h.2M253.1 200.3h.1M253.1 200.4h.2M253.1 200.8l-.6 .1M253.1 200.5h.2M253.2 200.8h-.4M253.2 200.7l-.2 .1"/>
<path d="M253.2 200.6h-.1M253.3 200.6h-.2M253.4 200.1l-1 .1M253.5 200.1h-.3M253.6 200h-.4M254.9 200h.5M255 200.1h.3M255.1 200.1h.1M256.8 200.8h.1M256.8 200.7h.1M256.8 200.6h.1M256.8 200.8l.2 .1"/>
<path d="M256.8 200.9h.2M256.8 200.4h.2M256.9 201h.2M256.9 201h.7M256.9 200.4h.7M256.9 200.3h.7M257 200.5h-.2M257 200.3h.5M257 201.1h.5M257.1 200.2h.3M257.1 200.4h-.2M257.2 201.1h.1"/>
<path d="M257.4 200.4h.5M257.4 201h.2M257.5 200.4h.4M257.5 200.5h.3M257.5 200.9h.2M257.6 200.6h.1M257.6 200.7h.1M257.7 200.9h-.2M257.7 200.8h-.1M257.7 200.5h-.2M258 200.3l-.3 .1M258.1 200.3h-.3"/>
<path d="M258.1 200.1h.3M258.2 200.2h-.3M258.3 200.2h-.3M258.4 200.1l-.4 .1M258.5 200h-.3M261.4 200h.3M261.5 200.1h.2M261.5 200.1l.3 .1M261.6 200.2h.2M261.6 200.2h.3M261.7 200.3h.2M261.7 200.3h.6"/>
<path d="M261.9 200.4h.3M261.9 200h.4M261.9 200.5h.2M261.9 200.1h.3M262 200.2h.1M262 200.5v.1M262.1 200.1h-.2M262.3 200.4h-.5M262.4 200.3h-.3M262.5 200.3h-.4M262.6 200.2h-.4M262.6 200.2h-.3"/>
<path d="M262.8 200.1l-.4 .1M262.8 200.1h-.3M262.9 200h-.3"/>
</g>
<path d="M8.4 11.3h78.7v8.9h-78.7z" fill="none" stroke="#c90d0c" stroke-width=".61"/>
<g fill="none" stroke="#c90d0c" stroke-width=".25">
<path d="M49 54.5h10.2v22.9h-10.2zM148 58.3l2.6 1.3-2.6 1.3zM150.6 58.3v2.6M158.2 57.7v3.8M159 58.3v2.6M159.7 59v1.2M249.6 55.8v2.5M39.5 79.9h3.8M40.1 80.7h2.6M40.7 81.4h1.3M227.4 82.4h3.8M228 83.2h2.6"/>
<path d="M228.7 84h1.2M143 102.8h15.2v25.4h-15.2zM113.1 123.1h3.8M113.7 123.8h2.6M114.4 124.6h1.3M166.5 130.7h3.8M167.1 131.5h2.5M167.7 132.2h1.3M214.7 151h3.8M215.3 150.3h2.6M216 149.5h1.2M222.3 151h3.8"/>
<path d="M227.4 151h3.8"/>
<circle cx="38.8" cy="156.1" r="2.03"/>
<circle cx="38.8" cy="156.1" r="2.54"/>
<circle cx="54.1" cy="156.1" r="2.03"/>
<circle cx="54.1" cy="156.1" r="2.54"/>
</g>
<g fill="#c90d0c" stroke="#c90d0c" stroke-width=".18">
<path d="M247 55.8l2.6 1.3-2.6 1.2z"/>
<path d="M149.2 62.7l.6-.7 .5 1-.1 .1z" fill-rule="evenodd"/>
<path d="M150.3 62.5l.7-.6 .4 1v.1z" fill-rule="evenodd"/>
<path d="M138.3 58.3a1.27 1.27 0 0 1 1.2 1.3 1.27 1.27 0 0 1-1.2 1.3z" fill-rule="evenodd"/>
<path d="M136.5 58.8l.6-.4 .4-.1v2.6a1.26 1.26 0 0 1-1.2-.8 1.26 1.26 0 0 1 .2-1.3z" fill-rule="evenodd"/>
<path d="M113.7 100.6h2.6a1.27 1.27 0 0 1-1.3 1.3 1.27 1.27 0 0 1-1.3-1.3z" fill-rule="evenodd"/>
<path d="M114.2 98.9a1.27 1.27 0 0 1 1.3-.2 1.27 1.27 0 0 1 .8 1.1h-2.6l.1-.4z" fill-rule="evenodd"/>
<path d="M29.9 66.4l.5-.4h.4v2.5a1.27 1.27 0 0 1-1.1-.8 1.27 1.27 0 0 1 .2-1.3z" fill-rule="evenodd"/>
<path d="M31.6 66a1.27 1.27 0 0 1 1.3 1.2 1.27 1.27 0 0 1-1.3 1.3z" fill-rule="evenodd"/>
</g>
<path d="M137.1 59.6h1.6M30.4 67.2h1.6" fill="none" stroke="#c90d0c" stroke-width=".83"/>
<g fill="#c90d0c" stroke="#c90d0c" stroke-width=".18">
<path d="M209.5 63.7h4.1v.5h-4.1z"/>
<path d="M209.5 62.7h4.1v.5h-4.1z"/>
<path d="M252.7 63.7h4v.5h-4z"/>
<path d="M252.7 62.7h4v.5h-4z"/>
<path d="M168.9 113.4h4v.5h-4z"/>
<path d="M168.9 114.4h4v.6h-4z"/>
<path d="M163.8 113.4h4.1v.5h-4.1z"/>
<path d="M163.8 114.4h4.1v.6h-4.1z"/>
</g>
<path d="M122.6 59.6l.4-1 .7 2 .6-2 .6 2 .7-2 .6 2 .6-2 .7 2 .2-1M216.6 67.2l1 .3-2 .6 2 .6-2 .7 2 .6-2 .6 2 .7-2 .6 1 .4M115 110.4l1 .2-2 .7 2 .6-2 .6 2 .7-2 .6 2 .6-2 .7 1 .4M127.7 110.4l.3-1 .6 2 .6-2 .7 2 .6-2 .6 2 .7-2 .6 2 .4-1" fill="none" stroke="#c90d0c" stroke-width=".21"/>
<g fill="none" stroke="#0dab76" stroke-width=".18">
<path d="M41.4 59.6h2.5M41.4 57.1h2.5M57.8 43.9h.1M117.6 59.6h2.5M130.3 59.6h2.5M143 59.6h2.5M153.1 59.6h2.6M209 57.1h7.6v7.6M211.5 57.1v2.5M242 57.1h2.5M252.2 57.1h5M254.7 57.1v2.5"/>
<path d="M23.6 67.2h2.5M36.3 67.2h7.6M41.4 74.8h2.5M41.4 64.7h2.5M41.4 62.1h2.5M43.9 69.7h-2.5v7.7M211.5 67.2v10.2h43.2v-10.2M216.6 74.8v2.6M229.3 77.4v2.5M242 62.1v15.3M115 92.6v2.5M115 107.8v-2.5h22.9v5.1h-2.6"/>
<path d="M115 118v2.5M122.6 110.4h2.6M135.3 115.5h2.6M135.3 118h2.6M163.3 105.3h12.7M165.8 110.4v-2.6h5.1v2.6M165.8 118v2.5h5.1v-2.5M168.4 105.3v2.5M135.3 120.5h2.6M163.3 125.6h5.1M168.4 120.5v7.7M216.6 153.6v5h17.8"/>
<path d="M224.2 153.6v2.5h10.2M229.3 153.6h5.1M231.8 161.2h2.6M231.8 166.2h2.6M231.8 163.7h2.6M231.8 168.8h2.6"/>
</g>
<g fill="#0dab76" stroke="#0dab76" stroke-width=".18">
<circle cx="229.3" cy="77.4" r=".51"/>
<circle cx="216.6" cy="77.4" r=".51"/>
<circle cx="242" cy="77.4" r=".51"/>
<circle cx="41.4" cy="74.8" r=".51"/>
<circle cx="168.4" cy="125.6" r=".51"/>
<circle cx="168.4" cy="120.5" r=".51"/>
<circle cx="216.6" cy="57.1" r=".51"/>
<circle cx="211.5" cy="57.1" r=".51"/>
<circle cx="216.6" cy="62.1" r=".51"/>
<circle cx="254.7" cy="57.1" r=".51"/>
<circle cx="168.4" cy="107.8" r=".51"/>
<circle cx="168.4" cy="105.3" r=".51"/>
<circle cx="137.9" cy="110.4" r=".51"/>
<circle cx="115" cy="105.3" r=".51"/>
</g>
<g font-size="7.2" fill="#0dab76">
<text x="33.8" y="46.9">QWIIC</text>
<text x="115" y="46.9">Power On LED</text>
<text x="209" y="44.4">Power Supply</text>
<text x="135.3" y="97.7">ICS-43434</text>
<text x="23.6" y="143.4">Mounting Holes</text>
<text x="201.4" y="143.4">Castellated Holes</text>
</g>
<g font-size="3.7" fill="#c90d0c">
<text x="22.7" y="9.5">1</text>
<text x="55.8" y="9.5">2</text>
<text x="89" y="9.5">3</text>
<text x="122.2" y="9.5">4</text>
<text x="155.4" y="9.5">5</text>
<text x="188.5" y="9.5">6</text>
<text x="221.7" y="9.5">7</text>
<text x="254.9" y="9.5">8</text>
<text x="4" y="30.9">A</text>
<text x="273.2" y="30.9">A</text>
<text x="4" y="70">B</text>
<text x="273.2" y="70">B</text>
<text x="3.9" y="109.1">C</text>
<text x="273" y="109.1">C</text>
<text x="3.9" y="148.2">D</text>
<text x="273" y="148.2">D</text>
<text x="4" y="187.4">E</text>
<text x="273.2" y="187.4">E</text>
<text x="22.7" y="208.8">1</text>
<text x="55.8" y="208.8">2</text>
<text x="89" y="208.8">3</text>
<text x="122.2" y="208.8">4</text>
<text x="155.4" y="208.8">5</text>
<text x="188.5" y="208.8">6</text>
<text x="221.7" y="208.8">7</text>
<text x="254.9" y="208.8">8</text>
</g>
<g font-size="3.6" fill="#c90d0c">
<text x="10.9" y="24">PROPRIETARY</text>
<text x="183.6" y="199.3">UE0149</text>
<text x="206.4" y="199.3">0.0.1</text>
</g>
<g font-size="3.1" fill="#0dab76">
<text x="63.4" y="102.4">Channel selection ---&gt; Right defult</text>
<text x="63.4" y="105.7">Make a solder bridge to change it</text>
<text x="63.4" y="109">or put logic states in CH pin</text>
<text x="188.7" y="159.7">VIN = Input Only</text>
<text x="188.7" y="166.3">VSYS = Bidirectional (I/O)</text>
</g>
<g font-size="3.1" fill="#c90d0c">
<text x="173.6" y="195">Title:</text>
<text x="173.6" y="199.3">SKU:</text>
</g>
<g font-size="2.5" fill="#808080">
<text x="49" y="53.9">J1</text>
<text x="227" y="51.5">U3</text>
<text x="235.6" y="52.9">NSR0320MW2T1G</text>
<text x="121.4" y="58.1">R1</text>
<text x="148.8" y="57.1" transform="rotate(-90 148.8 57.1)">D1</text>
<text x="151.3" y="57.1" transform="rotate(-90 151.3 57.1)">Orange</text>
<text x="121.4" y="62.9">4.7k</text>
<text x="162.1" y="62.5" transform="rotate(-90 162.1 62.5)">GND</text>
<text x="205.8" y="62.1">C8</text>
<text x="249" y="63">D2</text>
<text x="256.6" y="62.1">C9</text>
<text x="204.7" y="67.2">1uF</text>
<text x="221.7" y="67">AP2112K_3.3V</text>
<text x="255.5" y="67.2">1uF</text>
<text x="215.1" y="73.6" transform="rotate(-90 215.1 73.6)">R2</text>
<text x="219.9" y="73.6" transform="rotate(-90 219.9 73.6)">10k</text>
<text x="38.5" y="83.8">GND</text>
<text x="226.4" y="86.4">GND</text>
<text x="142.9" y="102.7">MK1</text>
<text x="113.2" y="112.2" transform="rotate(-90 113.2 112.2)">10k</text>
<text x="125.8" y="108.9">0R</text>
<text x="130.9" y="108.6">R5</text>
<text x="160.3" y="112.4">C1</text>
<text x="172.8" y="112.2">C6</text>
<text x="113" y="116.7" transform="rotate(-90 113 116.7)">R3</text>
<text x="163" y="120.8" transform="rotate(-90 163 120.8)">200pF</text>
<text x="175.5" y="120" transform="rotate(-90 175.5 120)">100nF</text>
<text x="112.1" y="127">GND</text>
<text x="142.9" y="130.8">ICS-43434</text>
<text x="165.5" y="134.6">GND</text>
<text x="213.7" y="148.9">GND</text>
<text x="36.3" y="153">H3</text>
<text x="51.5" y="153">H4</text>
<text x="222.1" y="150.5">VINVSYS</text>
<text x="237.4" y="150.3">U$1</text>
</g>
<text font-size="2.3" fill="#c90d0c" x="199.8" y="199.2">REV:</text>
<g font-size="2.1" fill="#808080">
<text x="45.5" y="56.7">1</text>
<text x="45.5" y="59.2">2</text>
<text x="51.3" y="57.8">1</text>
<text x="131.2" y="59.2">P$1</text>
<text x="140.8" y="59.2">P$2</text>
<text x="218.2" y="56.7">1</text>
<text x="224" y="57.8">VIN VOUT</text>
<text x="239.3" y="56.7">5</text>
<text x="245.5" y="56.7">2</text>
<text x="250" y="56.7">1</text>
<text x="45.5" y="61.8">3</text>
<text x="45.5" y="64.3">4</text>
<text x="51.3" y="60.4">2</text>
<text x="51.3" y="62.9">3</text>
<text x="51.3" y="65.4">4</text>
<text x="218.2" y="61.8">3</text>
<text x="224" y="62.9">EN</text>
<text x="229.8" y="62.9">GND</text>
<text x="239.3" y="61.8">2</text>
<text x="24.5" y="66.9">P$2</text>
<text x="34.1" y="66.9">P$1</text>
<text x="45.5" y="66.9">5</text>
<text x="45.5" y="69.4">6</text>
<text x="51.3" y="68">5</text>
<text x="51.3" y="70.5">6</text>
<text x="42" y="74.5">S1*2</text>
<text x="51.3" y="75.6">SHIELD</text>
<text x="114.7" y="97.3" transform="rotate(-90 114.7 97.3)">1</text>
<text x="114.7" y="104.3" transform="rotate(-90 114.7 104.3)">2</text>
<text x="151.3" y="106.1">VDD</text>
<text x="160.5" y="105">5</text>
<text x="139.4" y="110">2</text>
<text x="145.3" y="111.1">LR</text>
<text x="139.4" y="117.6">4</text>
<text x="139.4" y="115.1">1</text>
<text x="145.3" y="118.8">SCK</text>
<text x="145.3" y="116.2">WS</text>
<text x="139.4" y="120.2">6</text>
<text x="145.3" y="121.3">SD</text>
<text x="160.5" y="125.3">3</text>
<text x="151.1" y="126.4">GND</text>
</g>
<g font-size="2" fill="#c90d0c">
<text x="181.1" y="194.2">I2S ICS-43434 MEMS Microphone</text>
<text x="234.4" y="204.3">Gerardo Ruvalcaba y Angel I. Velazquez</text>
</g>
<g font-size="1.8" fill="#c90d0c">
<text x="10.9" y="14.1">THE INFORMATION CONTAINED IN THIS DRAWING IS THE SOLE PROPERTY OF</text>
<text x="10.9" y="16.4">UNIT ELECTRONICS. ANY REPRODUCTION IN PART OR WHOLE IS</text>
<text x="10.9" y="18.7">STRICTLY PROHIBITED WITHOUT WRITTEN PERMISSION.</text>
</g>
<g font-size="1.8" fill="#808080">
<text x="36.4" y="57.7">SCK</text>
<text x="204.8" y="57.7">VIN</text>
<text x="258.5" y="57.7">VSYS</text>
<text x="37.2" y="62.8">WS</text>
<text x="37.5" y="65.3">CH</text>
<text x="37.6" y="60.2">SD</text>
<text x="111.6" y="60.2">VSYS</text>
<text x="17.6" y="67.9">VSYS</text>
<text x="115.7" y="91.3" transform="rotate(-90 115.7 91.3)">VSYS</text>
<text x="177.2" y="105.9">VSYS</text>
<text x="118.8" y="111">CH</text>
<text x="130.4" y="118.6">SCK</text>
<text x="131.1" y="116.1">WS</text>
<text x="131.6" y="121.2">SD</text>
<text x="228" y="161.8">CH</text>
<text x="226.9" y="164.3">SCK</text>
<text x="227.6" y="166.9">WS</text>
<text x="228.1" y="169.4">SD</text>
</g>
<g font-size="1.4" fill="#808080">
<text x="237.6" y="154.1">P$1</text>
<text x="237.6" y="156.6">P$2</text>
<text x="237.6" y="159.1">P$3</text>
<text x="237.6" y="161.7">P$4</text>
<text x="237.6" y="164.2">P$5</text>
<text x="237.6" y="166.8">P$6</text>
<text x="237.6" y="169.3">P$7</text>
</g>
<g font-size="1.4" fill="#c90d0c">
<text x="173.8" y="201.9">Last date time:</text>
<text x="184.1" y="201.9">04/08/2026</text>
<text x="191.6" y="201.9">03:17 p. m.</text>
<text x="199.8" y="201.9">SHEET:</text>
<text x="206.7" y="201.9">1</text>
<text x="208.7" y="201.9">of</text>
<text x="211.3" y="201.9">1</text>
<text x="173.7" y="204.6">File:</text>
<text x="229.1" y="204.6">Author:</text>
</g>
<text font-size="1.1" fill="#c90d0c" x="199.9" y="203.7">Sheet description:</text>
</svg>
